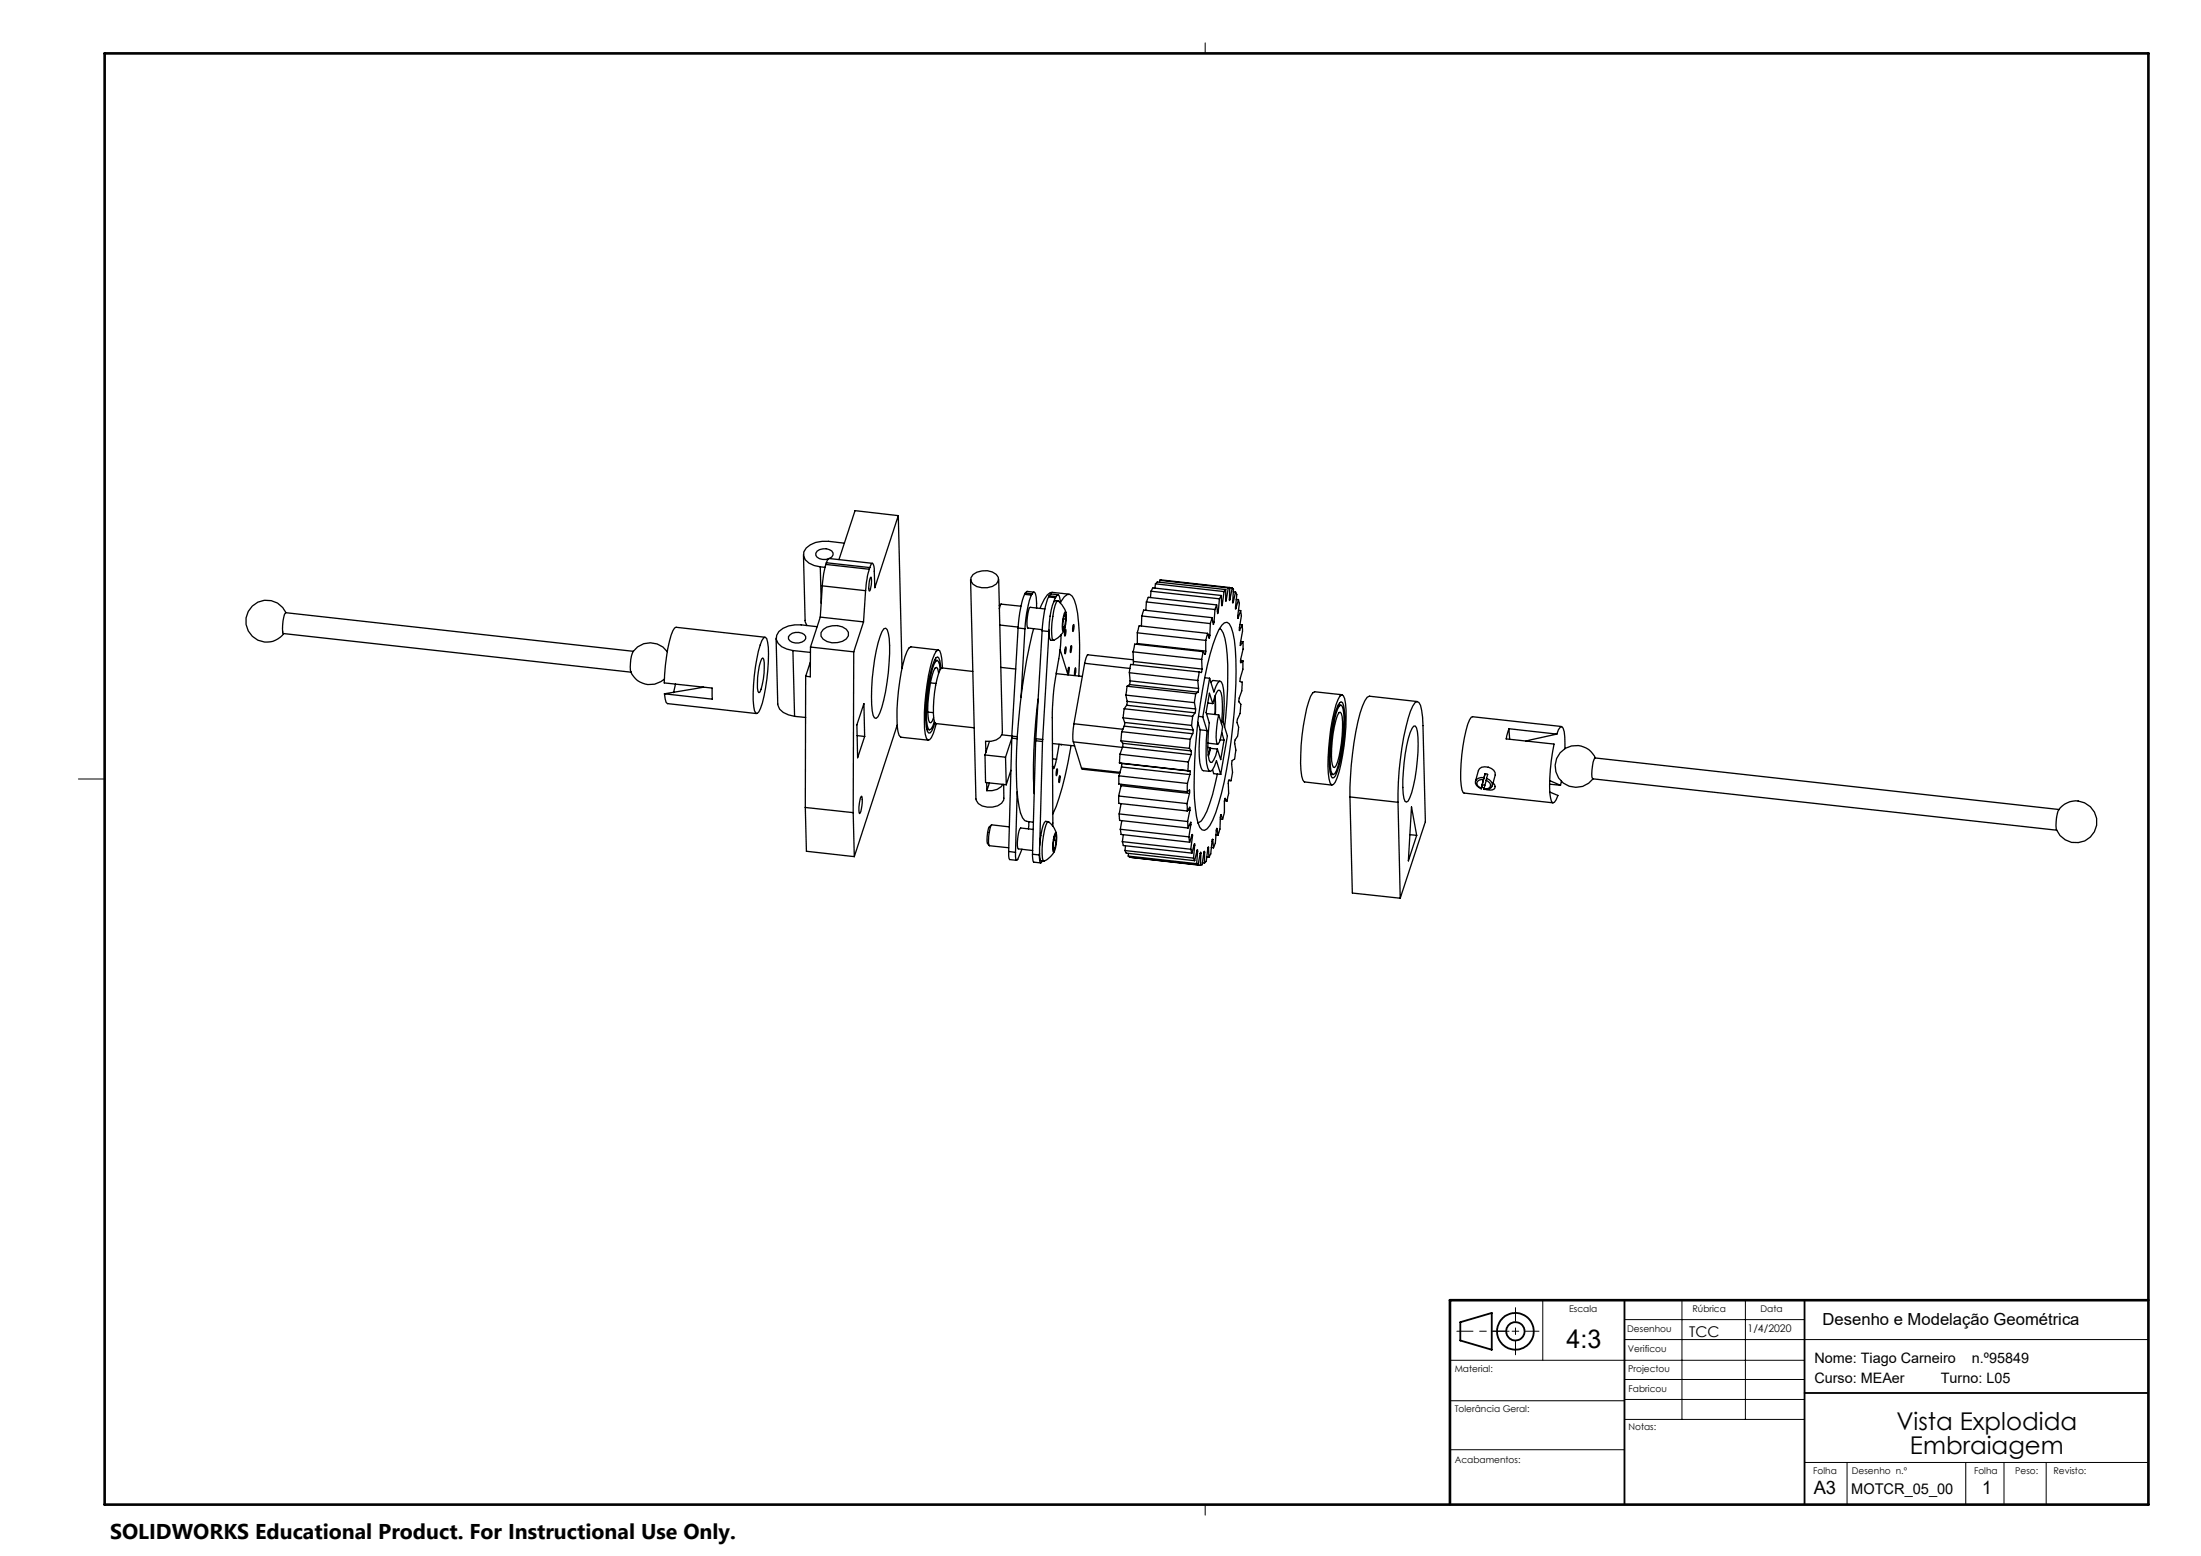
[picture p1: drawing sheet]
<svg xmlns="http://www.w3.org/2000/svg" width="420mm" height="297mm" viewBox="0 0 420 297" stroke-linecap="round" stroke-linejoin="round" font-family="sans-serif">
<g fill="none" stroke="#000" stroke-width=".35">
<path d="M278.7 252.4l6-1.8v7l-6-1.7zM310 248.2v38.9M344.3 248.2v38.9M344.3 265.9h65.5"/>
<circle cx="289.2" cy="254.1" r="1.75"/>
<circle cx="289.2" cy="254.1" r="3.5"/>
</g>
<g fill="none" stroke="#000" stroke-width=".19">
<path d="M230 8.2v2M15 148.7h5M276.7 259.6h67.6M294.4 248.2v11.4M310 251.9h34.3M310 255.7h100M321 248.2v22.7M333.1 248.2v22.7M276.7 276.7h33.3M276.7 267.4h33.3M310 270.9h34.3M310 263.3h34.3"/>
<path d="M310 267.1h34.3M344.3 279.1h65.5M352.5 279.1v8M375.1 279.1v8M382.4 279.1v8M390.5 279.1v8M230 287.2v2"/>
</g>
<path d="M284.7 254.1h9M289.2 249.6v9" fill="none" stroke="#000" stroke-width=".19" stroke-dasharray="6.3 1.3 1.3 1.3" stroke-dashoffset="3.8"/>
<path d="M288 254.1h-10" fill="none" stroke="#000" stroke-width=".19" stroke-dasharray="6.3 1.3 1.3 1.3" stroke-dashoffset="3.3"/>
<path d="M20 10.2h390v277h-390zM410 248.2h-133.3v38.9" fill="none" stroke="#000" stroke-width=".5"/>
<g fill="none" stroke="#000" stroke-width=".25">
<path d="M171.4 98.4l-4.5 13.8-.1-3.7a.98 .98 0 0 0-.4-1l-.4 .8M171.4 98.4l.7 29.1M171.4 98.4l-8.2-.9-3.1 9.3M54.6 116.9a4 4 0 0 0-5.9-1.7 4 4 0 0 0-.7 6.1 4 4 0 0 0 6.1-.4M153.3 105.9l.3 12.8 .4 .7M155.9 119.6l-3-.3a5.3 5.3 0 0 0-4.3 1.2 1.8 1.8 0 0 0 .6 2.9l.9 .5 1.2 .3M156.5 117.8l8.3 .9M156.5 117.8l-1.8 5.7M156.5 108.2l.9 .1M156.5 108.2l.2 6.9M156.9 111.8l8.3 .9M156.9 111.8l-.4 6"/>
<path d="M157.6 107.7l-.4 1.9-.3 2.2M157.6 107.7l8.3 1M157.7 107.4l8.3 .9M157.7 107.4l-.1 .3M158.2 106.6l-.2 .1-.3 .7M158.2 106.6l8.3 .9M158.3 106.6l.4-.3 .3-.4a1.15 1.15 0 0 0-1.3-1.2 1.85 1.85 0 0 0-2 .9 1.15 1.15 0 0 0 1.3 1.2l1-.1M161.1 103.7l-3-.4a5.2 5.2 0 0 0-4.3 1.3 1.8 1.8 0 0 0 .6 2.9l1 .4 1.1 .3M164.8 118.7l-1.9 5.7M165.2 112.7l-.4 6M165.9 108.7l-.4 1.3-.3 2.7M166 108.3l-.1 .4"/>
<path d="M166.1 110.2h.1a3.9 3.9 0 0 1-.3 2.6l-.1-1.5zM185.2 110.6l1 41.9a2.03 2.03 0 0 0 2.2 1.6 2.83 2.83 0 0 0 3.1-1.4v-3M185.7 109.7a3.8 3.8 0 0 1 4.4-.1l.4 .6v.7a2.88 2.88 0 0 1-3.1 1.3 1.82 1.82 0 0 1-2.1-1.9zM190.6 110.5l.7 29.3a2.1 2.1 0 0 1-2.2 1.7h-1v2.1M190.8 119.3l3.5 .4M191 115.3l-.3 .3M194.3 119.9l1.3 .1M194.3 119.9l-1.2 20.6M194.8 115.7l-3.8-.4-.3 .9M195.5 113.4a21.5 21.5 0 0 0-1.2 6.5M195.5 113.4l1.3 .2M195.7 113.2l1.3 .1"/>
<path d="M195.7 113.2l-.2 .2M196.6 115.9l2.8 .3M196.6 115.9a2.8 2.8 0 0 0-.6 1.9 3.3 3.3 0 0 0 .1 2.1l2.8 .3M196.8 113.6a21.5 21.5 0 0 0-1.2 6.4M197 113.3l.3-.3a.83 .83 0 0 1 .4 1l.1 2.1M197 113.3l-.2 .3M197.3 113l-1.3-.1-.3 .3M200.1 113.9a19.4 19.4 0 0 0-1.2 6.5M200.1 113.9l1.3 .2M200.2 113.7l1.3 .2M200.2 113.7l-.1 .2M201.4 114.1l-.4 .8"/>
<path d="M201.5 113.9l.4-.4a1.87 1.87 0 0 1 .5 1.6 2.16 2.16 0 0 1 1.8-1.7l.4 .4a10.8 10.8 0 0 1 1.2 5 65.1 65.1 0 0 1 0 10.2M201.5 113.9l-.1 .2M201.9 114.7l-.6-.1a5 5 0 0 0-.9 3 10.5 10.5 0 0 0 0 4.6h.6M201.9 113.5l-1.3-.1-.4 .3M202.8 119.6l.4 .1M202.9 118.1l.5 .1M203.2 116.8l.2 .3 .1 .5-.1 1.5-.3 1.1-.1 .3h-.2l-.1-.8 .1-1.5zM203.4 118.2l-.1-1-.3 .4-.2 1.5 .1 1.1 .3-.5M203.4 118.2l-.2 1.5M203.4 116.9a4.6 4.6 0 0 0-1.6-2.2 5.1 5.1 0 0 0-.9 2.9 9.8 9.8 0 0 0 0 4.6 3.5 3.5 0 0 0 2.1-1.8M204 113.4l-3.2-.3h-.4a6.1 6.1 0 0 0-1.9 3M204.9 119.2l.1 .4-.2 .9-.1-.6z"/>
<path d="M217.9 117.6l.3-1.2 13.1 1.5M217.9 117.6l13.1 1.4M217.9 117.6l-.1 1.9M218.8 114.9l.3-.9 13.1 1.5M218.8 114.9l13 1.4M218.8 114.9l-.1 1.6M219.6 112.9l.4-.7 13 1.5M219.6 112.9l13.1 1.4M219.6 112.9l-.1 1.1M220.5 111.4l.3-.3 13.1 1.4M220.5 111.4l13.1 1.5M220.5 111.4l-.1 .9"/>
<path d="M221.3 110.8l.3-.1 13.1 1.4M221.3 110.8l13.1 1.4M221.3 110.8v.4M231 119l-.1 2.2M231.3 117.9l-.3 1.1M231.3 117.9l.3 1.3 .1-.5M231.4 118.7h.3M231.8 116.3l-.1 2.4M232.2 115.5l-.4 .8M232.2 115.5l.1 1.6 .2-.4M232.3 116.7h.2M232.7 114.3l-.2 2.4"/>
<path d="M232.7 120l.3 .2a9.6 9.6 0 0 1 1.2 4.8l.1 1.9a82.8 82.8 0 0 1-.6 11.8M233 113.7l-.3 .6M233 113.7l.2 1.9 .1-.3M233.1 115.3h.2M233.2 119.3l.4-.4 .5-.1 .5 .3a10.4 10.4 0 0 1 1.1 4.8 100.3 100.3 0 0 1-3.2 29.6 11.4 11.4 0 0 1-2.2 4.7l-.5 .3-.4-.1a6.3 6.3 0 0 1-1.3-4.1 95.5 95.5 0 0 1 2.3-27.4 32.1 32.1 0 0 1 2.2-6.7zM233.6 112.9l-.3 2.4M233.9 112.5l-.3 .4M233.9 112.5v2.3l.1-.3M233.9 114.5h.1M234.4 112.2l-.4 2.3M234.6 114.4h.1M234.7 112.1l-.3 .1"/>
<path d="M234.7 112.1l-.1 2.5 .1-.2M234.7 112.2l.4 .1M235.1 112.3l.3 .2-.2 2.6 .1-.1M235.1 112.3l-.4 2.1M235.2 114.9l.1 .1M235.3 113h.5M235.8 113l.2 .5-.2 2.8v-.2M235.8 113l-.5 2M235.8 116.1h.1M235.9 114.4h.4M236.2 117.9l.1 .1M236.3 114.4l.2 .8-.3 2.4 .1 .4"/>
<path d="M236.3 114.4l-.5 1.7M236.3 116.5l.4 .1M236.6 119.2l.4 .1M236.7 116.6l.2 .9-.4 2.3v.5M236.7 116.6l-.4 1.4M237 119.3l.1 1.2-.4 2.7M237 119.3l-.5 1M54.1 120.9a6.3 6.3 0 0 1 .4-4l66.3 7.4M54.1 120.9l66.3 7.4M126.8 132.4l.3 1.7 .3 .2 17 1.9M127.3 124.4a3.8 3.8 0 0 0-4.4-1.6 3.8 3.8 0 0 0-2.6 3.8 3.7 3.7 0 0 0 1.8 3.6 3.7 3.7 0 0 0 4-.1l.7-.5M128.9 130.6l-.4 1.6"/>
<path d="M134.3 131.2l-7.5 1.2M145.3 125.8l.3-.2 .1 .2 .1 .7a14.3 14.3 0 0 1-.8 5.6l-.2 .1-.2-.2-.1-1.5a13.5 13.5 0 0 1 .8-4.7zM145.7 121.7l.3-.1 .3 .3a21 21 0 0 1 0 7.7 21.4 21.4 0 0 1-1.5 6.3l-.3 .3-.3-.1a7.7 7.7 0 0 1-.5-3.8l.4-5a15.2 15.2 0 0 1 1.6-5.6zM146 121.6l-17-1.9-.3 .2a18.1 18.1 0 0 0-1.7 7.2l-.2 3.2 9.1 1v2.2l-9.1-1.1M148.1 121.8l.3 12.6a2.4 2.4 0 0 0 2.1 2.1l1.1 .2M150.7 121.2a2.1 2.1 0 0 1 3 .3 1.19 1.19 0 0 1-1.3 1.2 1.82 1.82 0 0 1-1.9-.7v-.5zM151.3 124.2l3.4 .3M151.3 124.2l.3 12.5M151.6 136.7l2.1 .2M153.7 129.1v25M154.6 126.4l-.9 2.7M154.7 123.5l-.1 5.7-.9-.1"/>
<path d="M154.7 123.5l8.2 .9M157.1 120.2a3.7 3.7 0 0 1 4.4-.1l.4 .6v.7a3.1 3.1 0 0 1-4.1 1l-.7-.4-.4-.6v-.6zM162.9 124.4l-.1 30.7M164.9 134.3l.1 6.3-1.3 4-.2-6.2zM168.7 120l.3-.1a4.6 4.6 0 0 1 .8 3.3 40.3 40.3 0 0 1-1.9 12.9l-.4 .7-.3 .3-.3-.1a7.8 7.8 0 0 1-.6-4 35.8 35.8 0 0 1 2-12.5zM171.2 138.4l-8.2 25.1M176.8 139.2l.6 .1M177.1 135.9l1 .1M177.6 130.3l1 .2M178.3 126h.6M179.1 124.1l-5.3-.6a4.9 4.9 0 0 0-1.5 3.2 40.2 40.2 0 0 0-1 12.9l.3 .7 .3 .4 5.3 .6M179.1 128.5l-.2-.9-.2-.2-.3 .1a21.6 21.6 0 0 0-1.2 10l.2 .4 .2 .1 .6-1"/>
<path d="M179.4 127.8a2.24 2.24 0 0 0-.6-1.8 4.4 4.4 0 0 0-1.2 2.9l-.7 4.6a15.9 15.9 0 0 0 .2 5.6l.3 .2 .3-.2 .6-1.4M179.5 127.6a2.88 2.88 0 0 0-.6-2.2 4.6 4.6 0 0 0-1.3 3l-.8 4.8a20.7 20.7 0 0 0 .2 6.4l.2 .3h.3l.3-.4 .6-1.6M179.8 127.5a9.4 9.4 0 0 0-.5-3.3l-.3-.1a4.9 4.9 0 0 0-1.4 3.1 40.2 40.2 0 0 0-1 13l.2 .7 .3 .3h.3a6.9 6.9 0 0 0 1.2-3.1M185.6 128.2l-5.9-.7a6.8 6.8 0 0 0-1.2 3.3l-.3 2.8a13.2 13.2 0 0 0 .1 4.2l.3 .3 7.3 .8M191 127.4l2.8 .3M195.6 120l-.8 13.1M197.2 120a112.7 112.7 0 0 0-3.2 30.4 16.4 16.4 0 0 0 1.1 5.7l.4 .5 1.7 .3M198.1 133.5a100.5 100.5 0 0 0-.8 18M198.9 120.4l1.3 .1M198.9 120.4l-1.2 20.6M200.2 120.5l-1.2 20.6M200.2 120.3v.2"/>
<path d="M201.5 128.6l5.1 .5M202.2 124.2h.2M202.3 124l.1 .2M202.4 124.2l1.4 4.6M202.5 121.2l-.4 3.9a56 56 0 0 0-1.3 11.9l.1 20.7M203.3 120.1l.1 .4-.2 .9-.1-.4zM203.3 123.5l.1 .4-.2 .9v-.4zM204 127.3v.4l-.2 1v-.4zM204.4 123.2l.1 .4-.2 1-.1-.4zM204.9 138.1a9.8 9.8 0 0 0-.1 3.5M204.9 138.1l9.4 1.1M205.2 127.5l.1 .8-.2 .5z"/>
<path d="M207 126.6l-2.1 11.5M207 126.6l8.7 1M214.1 139.7l-.2 1.7M214.1 139.7l13 1.4M214.3 137l13.1 1.5M214.3 137l.3 .9M214.5 135.3l-.2 1.7M214.5 135.3l13.1 1.4M214.5 138.6l13.1 1.4M214.5 138.6l-.4 1.1M214.6 137.9l-.1 .7M214.6 137.9l13.1 1.4"/>
<path d="M214.8 132.7l13.1 1.4M214.8 132.7l.3 1.2M215 134.6l13 1.5M215 134.6l-.5 .7M215.1 131l-.3 1.7M215.1 133.9l-.1 .7M215.1 131l13 1.4M215.1 133.9l13 1.4M215.5 128.4l13.1 1.5M215.5 128.4l.2 1.6M215.5 130.7l13.1 1.4M215.5 130.7l-.4 .3"/>
<path d="M215.7 130l-.2 .7M215.7 130l13 1.4M216.2 124.4l13.1 1.5M216.2 124.4l.1 1.9M216.3 126.3l-.1 .6M216.3 125.9l-8.7-.9-.3 .4-.3 1.2M216.3 126.3l13.1 1.4M217 120.8l.4-1.4 13 1.5M217 122.8v.2M217 120.8l13.1 1.4M217 122.8l13.1 1.5M217 120.8v2"/>
<path d="M227.4 138.5l.3 .8M227.6 136.7l-.2 1.8M227.7 139.3l-.1 .7M227.9 134.1l.2 1.2M228 136.1l-.4 .6M228.1 135.3l-.1 .8M228.1 132.4l-.2 1.7M228.6 129.9l.1 1.5M228.6 137.9l.4 1.4M228.6 132.1l-.5 .3M228.7 131.4l-.1 .7M228.7 136.7l.8 .1"/>
<path d="M228.8 128.3l-.2 1.6M228.8 128.3l-13-1.5-.3 1.6M229 139.3a22.9 22.9 0 0 0 .2 7.2l.2 .5 .2 .1 1.3 .1M229 139.3l1.3 .1M229.3 125.9l.1 1.8M229.4 127.7l-.1 .6h-.5M229.5 136.8l.8 2.6M229.6 124.4l-.3 1.5M229.6 124.4l-13.1-1.5-.3 1.5M229.9 129.4l.9 .1M230.1 124.3l-.1 .6-.4-.5M230.1 122.2v2.1"/>
<path d="M230.2 136.2l2.4 .3M230.3 139.4l-.1 1.9a13.4 13.4 0 0 0 .5 5.8l.3 .1 .4-.2 .7-1.8 .8 2.6M230.4 120.9l-.3 1.3M230.4 120.9l.3 .9 .2-.6M230.5 134.2l.9 .1M230.5 121.2h.4M230.8 129.5l.8 2.6 .8-1.8 .3-.3 .3 .1a8.8 8.8 0 0 1 .6 4.2l-.2 3.5 .8 2.7-1.3 7.3M230.8 129.5l-1.3 7.3M231.4 134.3l-.6-2-.6 3.7 .6 2a27.5 27.5 0 0 0-.1 7.1l.3 .4h.3l.7-1.3 .3-1.2M231.4 134.3l.7-2.1 .3-.4h.4a7.5 7.5 0 0 1 .5 4.1l-.2 2.3M231.8 133v3.4M231.8 132.8l.1 3.6"/>
<path d="M232.6 136.5l.7 2.3a7.7 7.7 0 0 1-.9 3.2h-.1a12.9 12.9 0 0 1 .3-5.5zM232.8 130l-1.4-.1-.4 .3M233.2 139.8l.4 1.5M236.5 120.3h.1M236.7 123.2h.1M236.7 126.1l.5 .1M236.7 126.5h.1M236.7 122.4l.5 .1M237.2 122.5v1.4l-.5 2v.6M237.2 122.5l-.5 .7M237.2 126.2v1.5l-.6 2.2v.2l.5 .1-.1 1.7-.5 1.3-.1 .8a1.44 1.44 0 0 1 .3 1.3l-.1 .9-.6 1.5 .4 1.1-.3 1.7-.4 .7-.1 .5 .2 1.5-.1 .6a1.4 1.4 0 0 1-.6 1.5l-.1 .6 .2 1.5-.3 1.6M237.2 126.2l-.5 .3"/>
<path d="M255.4 134.5l.5 .1M255.5 136.1l.2-.2 .2 .3a19.8 19.8 0 0 1-.4 8.2l-.5 1.8-.3 .3-.3-.1a14.2 14.2 0 0 1 0-6.4 11.9 11.9 0 0 1 1.1-3.9zM255.6 134.8l.3-.2a3.7 3.7 0 0 1 .6 2.9 25.2 25.2 0 0 1-1.8 10.2l-.3 .1-.2-.1a17.2 17.2 0 0 1-.1-7.3l.3-1.6a11.3 11.3 0 0 1 1.2-4zM255.6 134.2l.3-.3 .3 .2a17.6 17.6 0 0 1 .1 7.5 23.3 23.3 0 0 1-1.5 6.5l-.3 .3-.3 .1a5.8 5.8 0 0 1-.5-3.6l.3-4.9a17.3 17.3 0 0 1 1.6-5.8zM255.7 132.9l.3-.3 .3 .2a9 9 0 0 1 .6 4.2 35.6 35.6 0 0 1-2.1 12.3l-.4 .5h-.3a5.7 5.7 0 0 1-.7-3.6 38 38 0 0 1 1.9-12.7zM256.1 132.6l-5.2-.6-.4 .3a21.1 21.1 0 0 0-2 8.1l-.2 1.8a20.6 20.6 0 0 0 .3 6.7l.4 .4 5.2 .6M269.8 138.6h.3a5.8 5.8 0 0 1 .5 3.5 27.3 27.3 0 0 1-1.9 10.8l-.3 .2-.3-.1a17.7 17.7 0 0 1-.2-7.4 15.1 15.1 0 0 1 1.9-7zM270.5 133.9l-9.2-1-.4 .2a12.4 12.4 0 0 0-1.8 4.7l-.7 3.9-.6 4.4-.2 6M287.9 139.1l-.5 1.9 9.1 1-.7 4.9a18.6 18.6 0 0 0 .3 6.1l.2 .2 .3-.1 .7-1.3-1.5-.6M287.9 139.1l9.2 1M287.9 139.1l.2 2M298 138.7l-17-1.9-.3 .1a18.3 18.3 0 0 0-1.8 7.2 24.4 24.4 0 0 0 .1 6.7l.4 .6 17 1.8"/>
<path d="M153.7 154.1l9.1 1M153.7 154.1l.2 8.4 9.1 1M162.8 155.1l.2 8.4M163.5 140.4l1.5 .2M164.3 152h.1a5.2 5.2 0 0 1-.4 3.3l-.1-1.2zM188 144.1l3.9 .4M188 144.1l.1 5.3 3.9 .4M188.3 149.4v1.5M188.8 141.5l-.8 2.6M188.8 149.4l-.5 1.5M189.2 157.5a1.44 1.44 0 0 0-.7 1.4l-.2 1.3a1.31 1.31 0 0 0 .4 1.2M191.2 140.3l1.9 .2"/>
<path d="M191.4 149.7a2.95 2.95 0 0 1-3.1 1.2M191.9 144.5l.1 5.3M192.6 157.8l-3.4-.4a6.4 6.4 0 0 0-.4 4l3.7 .4M192.9 147l-.9 2.8M193.1 140.5v.4M193.1 140.9l-.6 21.6M193.1 140.9l-1.2 3.6M193.1 140.5l1 .1M193.1 140.9l1 .1M194.1 151.1l-.3 11.6M196.4 156.8l-.1 1.4M197.2 158.3l-2.4-.3a6.1 6.1 0 0 0-.5 4l2.8 .3"/>
<path d="M197.6 141.4l1.3 .1M197.6 141.4l-.6 21.7M197.7 141l-.1 .4M197.7 141l1.3 .1M198.9 141.5l-.5 19.9M199 141.1l-.1 .4M200 156.8h-.5a4.2 4.2 0 0 0-.9 2.7 8 8 0 0 0 .1 4.8l.5 .1M200.8 146.4l.2 .2M200.8 141.9l4.3 .5M200.8 146.3h.4M200.8 144.8l.8 .1M201 146.6h.1"/>
<path d="M201.2 146.3l-.1 .4-.1-.1M201.4 158.9a5.4 5.4 0 0 1-.3 3.8 5.4 5.4 0 0 1 .3-3.8zM201.6 159a4 4 0 0 0-1.6-2.2 4.2 4.2 0 0 0-.9 2.8 12.5 12.5 0 0 0 0 4.7 3.5 3.5 0 0 0 2.1-1.7M201.6 144.9l-.4 1.4M201.6 146.8h.2v.5l-.2 .8zM202.1 142.1l-.5 2.8M202.2 148.1l.1 .3-.2 1zM202.5 142.1v.1l.1-.1M204.4 142.3a51.2 51.2 0 0 1-3.5 13.1M204.8 141.6l1.6 5M204.8 141.6l9.4 1.1M206.4 146.6l.1 .2 7.2 .8"/>
<path d="M206.4 146.6l7.3 .8M213.5 151.9v1.4l13.1 1.5M213.5 151.9l13 1.5M213.5 148.1v1.5l13.1 1.5M213.5 148.1l13.1 1.4M213.6 155.4v1.2l13.1 1.4M213.6 155.4l13 1.4M213.6 145.6l13.1 1.5M213.6 145.6l.4 .1M213.7 144l-.1 1.6M213.7 144l13.1 1.4M213.8 158.3l.1 1 13.1 1.5"/>
<path d="M213.8 158.3l13.1 1.4M213.9 141.4l13.1 1.4M213.9 141.4l.3 .5M213.9 150l13.1 1.4M213.9 150l-.4 1.9M213.9 153.4l-.3 2M214 149.7l-.1 .3M214 146.4l13 1.4M214 146.4l-.5 1.7M214 145.7v.7M214 145.7l13.1 1.5M214.1 156.6l-.3 1.7"/>
<path d="M214.2 142.6l13.1 1.4M214.2 142.6l-.5 1.4M214.2 141.9v.7M214.2 141.9l13.1 1.4M214.3 159.3l-.1 1.4M226.5 153.4l.1 1.4M226.6 151.1l.4-.3v.6M226.6 149.5v1.6M226.6 156.8l.1 1.2M226.7 154.6l.3 .1M226.7 147.1l.4 .1M226.8 145.4l-.1 1.7"/>
<path d="M226.9 159.7l.1 1.1M227 151.4l-.5 2M227 142.8l.3 .5M227 157.4h.2M227 154.7v-.6l-.4 .7M227 154.7l-.4 2.1M227 147.8l-.4 1.7M227.1 147.2l-.1 .6M227.1 141.1l-.1 1.7M227.2 157.4v-.5l-.5 1.1M227.2 157.4l-.3 2.3M227.3 144l-.5 1.4"/>
<path d="M227.3 143.3v.7M227.4 159.7h.1M227.5 159.7v-.4l-.5 1.5M227.5 159.7l-.3 2.4M227.6 140l-.5 1.1M230.5 141.8l1.9 .3M230.5 142.7h.5M231 142.7l-.5 1.4M231 142.7v.1M231 142.8l-.4 1.5M231 142.8l1.3 .2M231.4 146.9l.2 .8 1.3 .1"/>
<path d="M232 159.3l.4 .1M232.2 158.1h.1M232.2 158.1l-.1 .3-.2 2.5-.3 .9M232.2 158.1l.2 1.3M232.3 147.7a24.4 24.4 0 0 1-3.1 9l-.6 .4M232.8 141.2l.8 .1M232.9 156.3l.4 .1M233 155.5h.1M233 155.5l-.1 .4-.1 2.4-.4 1.1M233 155.5l.3 .9M233.6 141.3l-.7 3.7-.6-2M233.6 152.9h.5"/>
<path d="M233.8 152.4h.1M233.8 152.4l-.2 .5v2.2l-.3 1.3M233.8 152.4l.3 .5M234.5 149h.4M234.5 148.9l-.1 .4 .1 2.1-.4 1.5M234.5 148.9h.1M234.5 148.9l.4 .1M253.9 147.8h.5M257.6 152.1l9.2 1M257.6 152.1l.5 18.4 9.1 .9M266.8 153.1a58.3 58.3 0 0 1 2.3-17.3l.9-1.7 .4-.2 .4 .2a9 9 0 0 1 .7 4.4l.5 18.3-4.8 14.6M266.8 153.1l.4 18.3"/>
<path d="M269 159.3l1.3 .2M269.3 154l1 5.5-1.6 4.8zM281.6 149.1l.5-2a1.4 1.4 0 0 1 1.9-.7 1.47 1.47 0 0 1 1.3 1.5l-.5 2.1M282.6 150.5v.1M282.8 150.1l.4 .4M283.2 148.4l-.1 .4a.82 .82 0 0 0-1.1 .3 .82 .82 0 0 0 .3 1.1l.3 .3M283.2 148.4a1.2 1.2 0 0 0-1.6 1.1l.2 .4 .8 .7M283.4 149.9l-.5-.1-.3 .8M283.4 147.7l.5 .1-.2 .8M283.4 147.7l-.8 2.8M283.4 147.7l-.2 .7M283.6 148.9a.95 .95 0 0 1 .7 1.4l-.7 .3h-.4"/>
<path d="M283.6 148.9l-.4 1.7M283.7 148.6a1.21 1.21 0 0 1 .9 1.7l-.9 .4-.5-.1M283.7 148.6l-.1 .3M284.9 149.5a.72 .72 0 0 1 .3 .9 .72 .72 0 0 1-.8 .4l-.9-.1M295.7 149.7l2.1 .2M295.7 149l2.1 .9M297.1 140.1l.6-1.3 .3-.1 .3 .3a11.4 11.4 0 0 1 .3 3.9M297.1 140.1l-5.9 1.4M298 149.1l-.2 .8M304.4 144.7a4 4 0 0 0-5.9-1.7 4 4 0 0 0-.7 6.1 4 4 0 0 0 6.2-.4M392.9 154.5l-88.5-9.8a6.3 6.3 0 0 0-.5 4l88.6 9.8M393.2 154.2a4 4 0 0 1 6 .2 4 4 0 0 1-1.2 5.9 4 4 0 0 1-5.6-2.2v-2a2.79 2.79 0 0 1 .8-1.9z"/>
<path d="M192.5 162.5l.1 1.5 1.4 .2M192.5 162.5l1.3 .2M195 162.1l-1 2.1-.2-.4v-1.1M197 163.1l.2 1.4 1.4 .2M197 163.1l1.3 .1M198.3 163.2l.2 1.5h.2l.2-.3M198.4 162.9l-.1 .3M201 161.9h.3M201.1 160.4h.4M201.5 160.4v-1.1l-.3 .4-.2 1.4v1.1l.3-.3M201.5 160.4l-.2 1.5M214.2 160.7l.1 .7 13.1 1.4"/>
<path d="M214.2 160.7l13 1.4M214.7 162.3l.2 .5 13.1 1.5M214.7 162.3l13.1 1.5M214.8 161.5l-.1 .8M215.3 163.4l.2 .2 13.1 1.5M215.3 163.4l13.1 1.4M215.3 162.9v.5M216 163.7l13.1 1.5M227.2 162.1l.2 .7M227.8 163.8l.2 .5M227.8 161.4h.2M228 161.4l-.1-.4-.5 1.8"/>
<path d="M228 161.4l-.2 2.4M228.4 164.8l.2 .3M228.4 162.5h.1M228.5 162.5v-.3l-.5 2.1M228.5 162.5l-.1 2.3M229 162.9h.2M229.2 162.9l-.1-.2-.5 2.4M229.2 162.9l-.1 2.3M229.4 164.7h.4M229.7 162.7h.2M229.9 162.7l-.1-.2-.4 2.6-.3 .1M229.9 162.7l-.1 2"/>
<path d="M230.3 163.6h.4M230.5 161.8h.1M230.6 161.8v-.2l-.4 2.8-.4 .3M230.6 161.8l.1 1.8M231.1 161.8h.5M231.3 160.3h.1M231.4 160.3v-.1l-.4 2.8-.3 .6M231.4 160.3l.2 1.5"/>
</g>
<text font-size="4.9" x="298.9" y="257.4">4:3</text>
<g font-size="4.7">
<text x="361.9" y="272.9">Vista Explodida</text>
<text x="364.5" y="277.5">Embraiagem</text>
</g>
<text font-size="4.1" x="21" y="293.7">SOLIDWORKS Educational Product. For Instructional Use Only.</text>
<g font-size="3.5">
<text x="346.1" y="285.2">A3</text>
<text x="378.2" y="285.2">1</text>
</g>
<text font-size="3.2" x="347.8" y="252.9">Desenho e Modelação Geométrica</text>
<g font-size="2.8">
<text x="322.3" y="255.2">TCC</text>
<text x="353.3" y="285.2">MOTCR_05_00</text>
</g>
<g font-size="2.7">
<text x="346.2" y="264">Curso: MEAer</text>
<text x="346.2" y="260.2">Nome: Tiago Carneiro</text>
<text x="370.3" y="264">Turno: L05</text>
<text x="376.3" y="260.2">n.º95849</text>
</g>
<text font-size="2" x="333.5" y="254.3">1/4/2020</text>
<g font-size="1.8">
<text x="299.4" y="250.5">Escala</text>
<text x="322.9" y="250.4">Rúbrica</text>
<text x="335.9" y="250.4">Data</text>
<text x="310.5" y="254.3">Desenhou</text>
<text x="277.6" y="261.8">Material:</text>
<text x="310.7" y="258.1">Verificou</text>
<text x="310.7" y="261.8">Projectou</text>
<text x="277.6" y="269.6">Tolerância Geral:</text>
<text x="310.8" y="265.6">Fabricou</text>
<text x="310.8" y="272.9">Notas:</text>
<text x="277.6" y="279.3">Acabamentos:</text>
<text x="346" y="281.4">Folha</text>
<text x="353.4" y="281.4">Desenho n.º</text>
<text x="376.7" y="281.4">Folha</text>
<text x="384.6" y="281.4">Peso:</text>
<text x="391.8" y="281.4">Revisto:</text>
</g>
</svg>
